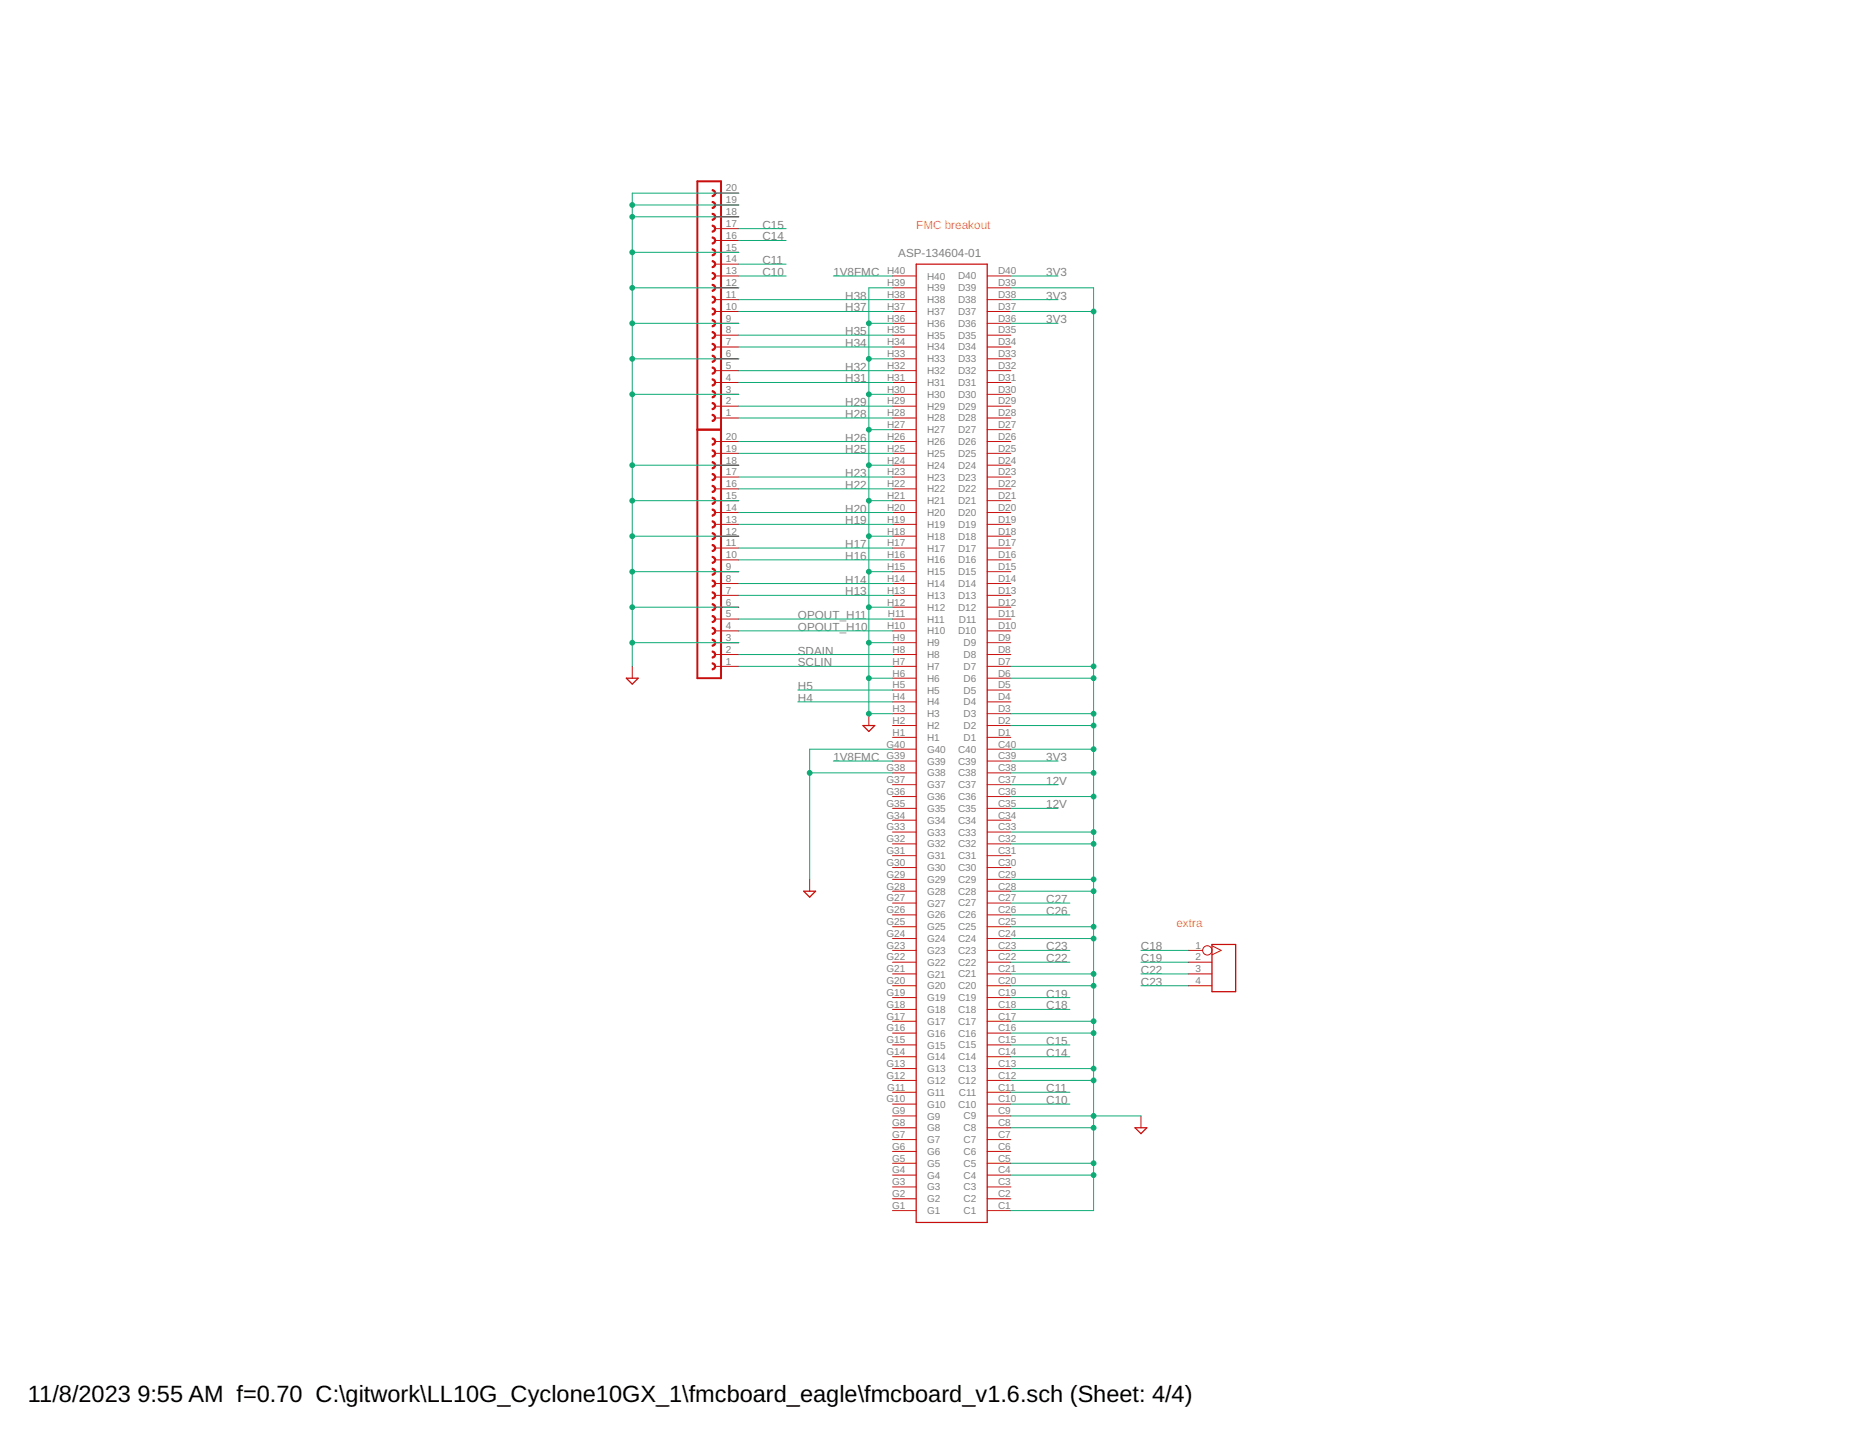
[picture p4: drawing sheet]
<svg xmlns="http://www.w3.org/2000/svg" width="279mm" height="216mm" viewBox="0 0 279 216" stroke-linecap="round" stroke-linejoin="round" font-family="sans-serif">
<path d="M137.6 39.7h10.7v144h-10.7zM94.1 101.9h1.8l-.9 .9zM129.6 109h1.8l-.9 .9zM120.7 133.9h1.8l-.9 .9zM182.1 141.9h3.5v7.1h-3.5zM170.5 169.4h1.8l-.9 .9z" fill="none" stroke="#c90d0c" stroke-width=".19"/>
<g fill="none" stroke="#c90d0c" stroke-width=".15">
<path d="M107.4 39.7h3.6M107.4 37.9h3.6M107.4 36.1h3.6M107.4 34.4h3.6M107.4 32.6h3.6M107.4 30.8h3.6M107.4 29h3.6M107.4 59.2h3.6M107.4 57.5h3.6M107.4 55.7h3.6M107.4 53.9h3.6M107.4 52.1h3.6"/>
<path d="M107.4 50.4h3.6M107.4 48.6h3.6M107.4 46.8h3.6M107.4 45h3.6M107.4 43.2h3.6M107.4 41.5h3.6M134.1 59.2h3.5M134.1 57.5h3.5M134.1 55.7h3.5M134.1 53.9h3.5M134.1 52.1h3.5M134.1 50.4h3.5"/>
<path d="M134.1 48.6h3.5M134.1 46.8h3.5M134.1 45h3.5M134.1 43.2h3.5M134.1 41.5h3.5M148.3 59.2h3.5M148.3 57.5h3.5M148.3 55.7h3.5M148.3 53.9h3.5M148.3 52.1h3.5M148.3 50.4h3.5M148.3 48.6h3.5"/>
<path d="M148.3 46.8h3.5M148.3 45h3.5M148.3 43.2h3.5M148.3 41.5h3.5M107.4 78.8h3.6M107.4 77h3.6M107.4 75.2h3.6M107.4 73.4h3.6M107.4 71.7h3.6M107.4 69.9h3.6M107.4 68.1h3.6M107.4 66.3h3.6"/>
<path d="M107.4 62.8h3.6M107.4 61h3.6M134.1 78.8h3.5M134.1 77h3.5M134.1 75.2h3.5M134.1 73.4h3.5M134.1 71.7h3.5M134.1 69.9h3.5M134.1 68.1h3.5M134.1 66.3h3.5M134.1 64.6h3.5M134.1 62.8h3.5"/>
<path d="M134.1 61h3.5M148.3 78.8h3.5M148.3 77h3.5M148.3 75.2h3.5M148.3 73.4h3.5M148.3 71.7h3.5M148.3 69.9h3.5M148.3 68.1h3.5M148.3 66.3h3.5M148.3 64.6h3.5M148.3 62.8h3.5M148.3 61h3.5"/>
<path d="M107.4 98.3h3.6M107.4 96.6h3.6M107.4 94.8h3.6M107.4 93h3.6M107.4 91.2h3.6M107.4 89.5h3.6M107.4 87.7h3.6M107.4 85.9h3.6M107.4 84.1h3.6M107.4 82.3h3.6M107.4 80.6h3.6M134.1 98.3h3.5"/>
<path d="M134.1 96.6h3.5M134.1 94.8h3.5M134.1 93h3.5M134.1 91.2h3.5M134.1 89.5h3.5M134.1 87.7h3.5M134.1 85.9h3.5M134.1 84.1h3.5M134.1 82.3h3.5M134.1 80.6h3.5M148.3 98.3h3.5M148.3 96.6h3.5"/>
<path d="M148.3 94.8h3.5M148.3 93h3.5M148.3 91.2h3.5M148.3 89.5h3.5M148.3 87.7h3.5M148.3 85.9h3.5M148.3 84.1h3.5M148.3 82.3h3.5M148.3 80.6h3.5M95 100.1v1.8M107.4 100.1h3.6M130.5 107.2v1.8"/>
<path d="M134.1 119.7h3.5M134.1 117.9h3.5M134.1 116.1h3.5M134.1 114.3h3.5M134.1 112.6h3.5M134.1 110.8h3.5M134.1 109h3.5M134.1 107.2h3.5M134.1 105.5h3.5M134.1 103.7h3.5M134.1 101.9h3.5M134.1 100.1h3.5"/>
<path d="M148.3 119.7h3.5M148.3 117.9h3.5M148.3 116.1h3.5M148.3 114.3h3.5M148.3 112.6h3.5M148.3 110.8h3.5M148.3 109h3.5M148.3 107.2h3.5M148.3 105.5h3.5M148.3 103.7h3.5M148.3 101.9h3.5M148.3 100.1h3.5"/>
<path d="M121.6 132.1v1.8M134.1 139.2h3.5M134.1 137.5h3.5M134.1 135.7h3.5M134.1 133.9h3.5M134.1 132.1h3.5M134.1 130.3h3.5M134.1 128.6h3.5M134.1 126.8h3.5M134.1 125h3.5M134.1 123.2h3.5M134.1 121.5h3.5"/>
<path d="M148.3 139.2h3.5M148.3 137.5h3.5M148.3 135.7h3.5M148.3 133.9h3.5M148.3 132.1h3.5M148.3 130.3h3.5M148.3 128.6h3.5M148.3 126.8h3.5M148.3 125h3.5M148.3 123.2h3.5M148.3 121.5h3.5M134.1 158.8h3.5"/>
<path d="M134.1 157h3.5M134.1 155.2h3.5M134.1 153.4h3.5M134.1 151.7h3.5M134.1 149.9h3.5M134.1 148.1h3.5M134.1 146.3h3.5M134.1 144.6h3.5M134.1 142.8h3.5M134.1 141h3.5M148.3 158.8h3.5M148.3 157h3.5"/>
<path d="M148.3 155.2h3.5M148.3 153.4h3.5M148.3 151.7h3.5M148.3 149.9h3.5M148.3 148.1h3.5M148.3 146.3h3.5M148.3 144.6h3.5M148.3 142.8h3.5M148.3 141h3.5M178.5 148.1h3.6M178.5 146.3h3.6M178.5 144.6h3.6"/>
<path d="M178.5 142.8h2.2M182.1 142.1l1.3 .7-1.3 .7M134.1 178.3h3.5M134.1 176.6h3.5M134.1 174.8h3.5M134.1 173h3.5M134.1 171.2h3.5M134.1 169.4h3.5M134.1 167.7h3.5M134.1 165.9h3.5M134.1 164.1h3.5M134.1 162.3h3.5"/>
<path d="M134.1 160.5h3.5M148.3 178.3h3.5M148.3 176.6h3.5M148.3 174.8h3.5M148.3 173h3.5M148.3 171.2h3.5M148.3 169.4h3.5M148.3 167.7h3.5M148.3 165.9h3.5M148.3 164.1h3.5M148.3 162.3h3.5M148.3 160.5h3.5"/>
<path d="M171.4 167.7v1.7M134.1 181.9h3.5M134.1 180.1h3.5M148.3 181.9h3.5M148.3 180.1h3.5"/>
<circle cx="181.4" cy="142.8" r=".7"/>
</g>
<path d="M104.8 27.2h3.5v74.7h-3.5zM104.8 64.6h3.5" fill="none" stroke="#c90d0c" stroke-width=".3"/>
<g fill="#c90d0c" stroke="#c90d0c" stroke-width=".15">
<path d="M107 96a.53 .53 0 0 1 .5 .6 .53 .53 0 0 1-.5 .5v-.2a.36 .36 0 0 0 .3-.3 .36 .36 0 0 0-.3-.4z" fill-rule="evenodd"/>
<path d="M107 97.8a.53 .53 0 0 1 .5 .5 .53 .53 0 0 1-.5 .6v-.2a.36 .36 0 0 0 .3-.4 .36 .36 0 0 0-.3-.3z" fill-rule="evenodd"/>
<path d="M107 99.6a.53 .53 0 0 1 .5 .5 .53 .53 0 0 1-.5 .5v-.1a.36 .36 0 0 0 .3-.4 .36 .36 0 0 0-.3-.3z" fill-rule="evenodd"/>
<path d="M107 92.5a.53 .53 0 0 1 .5 .5 .53 .53 0 0 1-.5 .5v-.1a.36 .36 0 0 0 .3-.4 .36 .36 0 0 0-.3-.4z" fill-rule="evenodd"/>
<path d="M107 94.3a.53 .53 0 0 1 .5 .5 .53 .53 0 0 1-.5 .5v-.2a.36 .36 0 0 0 .3-.3 .36 .36 0 0 0-.3-.4z" fill-rule="evenodd"/>
<path d="M107 87.1a.53 .53 0 0 1 .5 .6 .53 .53 0 0 1-.5 .5v-.2a.36 .36 0 0 0 .3-.3 .36 .36 0 0 0-.3-.4z" fill-rule="evenodd"/>
<path d="M107 88.9a.53 .53 0 0 1 .5 .6 .53 .53 0 0 1-.5 .5v-.2a.36 .36 0 0 0 .3-.3 .36 .36 0 0 0-.3-.4z" fill-rule="evenodd"/>
<path d="M107 90.7a.53 .53 0 0 1 .5 .5 .53 .53 0 0 1-.5 .6v-.2a.36 .36 0 0 0 .3-.4 .36 .36 0 0 0-.3-.3z" fill-rule="evenodd"/>
<path d="M107 83.6a.53 .53 0 0 1 .5 .5 .53 .53 0 0 1-.5 .5v-.1a.36 .36 0 0 0 .3-.4 .36 .36 0 0 0-.3-.3z" fill-rule="evenodd"/>
<path d="M107 85.4a.53 .53 0 0 1 .5 .5 .53 .53 0 0 1-.5 .5v-.1a.36 .36 0 0 0 .3-.4 .36 .36 0 0 0-.3-.4z" fill-rule="evenodd"/>
<path d="M107 78.3a.54 .54 0 0 1 .5 .5 .54 .54 0 0 1-.5 .5v-.2a.35 .35 0 0 0 .3-.3 .35 .35 0 0 0-.3-.4z" fill-rule="evenodd"/>
<path d="M107 80a.53 .53 0 0 1 .5 .6 .53 .53 0 0 1-.5 .5v-.2a.36 .36 0 0 0 .3-.3 .36 .36 0 0 0-.3-.4z" fill-rule="evenodd"/>
<path d="M107 81.8a.53 .53 0 0 1 .5 .5 .53 .53 0 0 1-.5 .6v-.2a.36 .36 0 0 0 .3-.4 .36 .36 0 0 0-.3-.3z" fill-rule="evenodd"/>
<path d="M107 74.7a.54 .54 0 0 1 .5 .5 .54 .54 0 0 1-.5 .6v-.2a.35 .35 0 0 0 .3-.4 .35 .35 0 0 0-.3-.3z" fill-rule="evenodd"/>
<path d="M107 76.5a.54 .54 0 0 1 .5 .5 .54 .54 0 0 1-.5 .6v-.2a.35 .35 0 0 0 .3-.4 .35 .35 0 0 0-.3-.3z" fill-rule="evenodd"/>
<path d="M107 69.4a.54 .54 0 0 1 .5 .5 .54 .54 0 0 1-.5 .5v-.1a.35 .35 0 0 0 .3-.4 .35 .35 0 0 0-.3-.3z" fill-rule="evenodd"/>
<path d="M107 71.1a.54 .54 0 0 1 .5 .6 .54 .54 0 0 1-.5 .5v-.2a.35 .35 0 0 0 .3-.3 .35 .35 0 0 0-.3-.4z" fill-rule="evenodd"/>
<path d="M107 72.9a.54 .54 0 0 1 .5 .6 .54 .54 0 0 1-.5 .5v-.2a.35 .35 0 0 0 .3-.3 .35 .35 0 0 0-.3-.4z" fill-rule="evenodd"/>
<path d="M107 65.8a.54 .54 0 0 1 .5 .5 .54 .54 0 0 1-.5 .6v-.2a.35 .35 0 0 0 .3-.4 .35 .35 0 0 0-.3-.3z" fill-rule="evenodd"/>
<path d="M107 67.6a.54 .54 0 0 1 .5 .5 .54 .54 0 0 1-.5 .6v-.2a.35 .35 0 0 0 .3-.4 .35 .35 0 0 0-.3-.3z" fill-rule="evenodd"/>
<path d="M107 58.7a.54 .54 0 0 1 .5 .5 .54 .54 0 0 1-.5 .6v-.2a.35 .35 0 0 0 .3-.4 .35 .35 0 0 0-.3-.3z" fill-rule="evenodd"/>
<path d="M107 60.5a.54 .54 0 0 1 .5 .5 .54 .54 0 0 1-.5 .6v-.2a.35 .35 0 0 0 .3-.4 .35 .35 0 0 0-.3-.3z" fill-rule="evenodd"/>
<path d="M107 62.3a.54 .54 0 0 1 .5 .5 .54 .54 0 0 1-.5 .5v-.2a.35 .35 0 0 0 .3-.3 .35 .35 0 0 0-.3-.4z" fill-rule="evenodd"/>
<path d="M107 55.1a.54 .54 0 0 1 .5 .6 .54 .54 0 0 1-.5 .5v-.2a.35 .35 0 0 0 .3-.3 .35 .35 0 0 0-.3-.4z" fill-rule="evenodd"/>
<path d="M107 56.9a.54 .54 0 0 1 .5 .6 .54 .54 0 0 1-.5 .5v-.2a.35 .35 0 0 0 .3-.3 .35 .35 0 0 0-.3-.4z" fill-rule="evenodd"/>
<path d="M107 49.8a.54 .54 0 0 1 .5 .5 .54 .54 0 0 1-.5 .6v-.2a.35 .35 0 0 0 .3-.4 .35 .35 0 0 0-.3-.3z" fill-rule="evenodd"/>
<path d="M107 51.6a.54 .54 0 0 1 .5 .5 .54 .54 0 0 1-.5 .6v-.2a.35 .35 0 0 0 .3-.4 .35 .35 0 0 0-.3-.3z" fill-rule="evenodd"/>
<path d="M107 53.4a.54 .54 0 0 1 .5 .5 .54 .54 0 0 1-.5 .5v-.1a.35 .35 0 0 0 .3-.4 .35 .35 0 0 0-.3-.3z" fill-rule="evenodd"/>
<path d="M107 46.3a.53 .53 0 0 1 .5 .5 .53 .53 0 0 1-.5 .5v-.2a.35 .35 0 0 0 .3-.3 .35 .35 0 0 0-.3-.4z" fill-rule="evenodd"/>
<path d="M107 48a.54 .54 0 0 1 .5 .6 .54 .54 0 0 1-.5 .5v-.2a.35 .35 0 0 0 .3-.3 .35 .35 0 0 0-.3-.4z" fill-rule="evenodd"/>
<path d="M107 40.9a.53 .53 0 0 1 .5 .6 .53 .53 0 0 1-.5 .5v-.2a.36 .36 0 0 0 .3-.3 .36 .36 0 0 0-.3-.4z" fill-rule="evenodd"/>
<path d="M107 42.7a.53 .53 0 0 1 .5 .5 .53 .53 0 0 1-.5 .6v-.2a.36 .36 0 0 0 .3-.4 .36 .36 0 0 0-.3-.3z" fill-rule="evenodd"/>
<path d="M107 44.5a.53 .53 0 0 1 .5 .5 .53 .53 0 0 1-.5 .6v-.2a.36 .36 0 0 0 .3-.4 .36 .36 0 0 0-.3-.3z" fill-rule="evenodd"/>
<path d="M107 37.4a.53 .53 0 0 1 .5 .5 .53 .53 0 0 1-.5 .5v-.1a.36 .36 0 0 0 .3-.4 .36 .36 0 0 0-.3-.4z" fill-rule="evenodd"/>
<path d="M107 39.2a.53 .53 0 0 1 .5 .5 .53 .53 0 0 1-.5 .5v-.2a.36 .36 0 0 0 .3-.3 .36 .36 0 0 0-.3-.4z" fill-rule="evenodd"/>
<path d="M107 32a.53 .53 0 0 1 .5 .6 .53 .53 0 0 1-.5 .5v-.2a.36 .36 0 0 0 .3-.3 .36 .36 0 0 0-.3-.4z" fill-rule="evenodd"/>
<path d="M107 33.8a.53 .53 0 0 1 .5 .6 .53 .53 0 0 1-.5 .5v-.2a.36 .36 0 0 0 .3-.3 .36 .36 0 0 0-.3-.4z" fill-rule="evenodd"/>
<path d="M107 35.6a.53 .53 0 0 1 .5 .5 .53 .53 0 0 1-.5 .6v-.2a.36 .36 0 0 0 .3-.4 .36 .36 0 0 0-.3-.3z" fill-rule="evenodd"/>
<path d="M107 28.5a.53 .53 0 0 1 .5 .5 .53 .53 0 0 1-.5 .5v-.1a.36 .36 0 0 0 .3-.4 .36 .36 0 0 0-.3-.3z" fill-rule="evenodd"/>
<path d="M107 30.3a.53 .53 0 0 1 .5 .5 .53 .53 0 0 1-.5 .5v-.1a.36 .36 0 0 0 .3-.4 .36 .36 0 0 0-.3-.4z" fill-rule="evenodd"/>
</g>
<g fill="none" stroke="#0dab76" stroke-width=".15">
<path d="M95 32.6h16M95 30.8h16M95 37.9h16M111 29h-16v71.1M111 39.7h7.1M111 36.1h7.1M111 34.4h7.1M95 59.2h16M95 53.9h16M95 48.6h16M95 43.2h16M111 46.8h23.1"/>
<path d="M111 41.5h7.1M111 45h23.1M111 57.5h23.1M111 50.4h23.1M111 52.1h23.1M111 55.7h23.1M125.2 41.5h8.9M130.5 59.2h3.6M130.5 53.9h3.6M130.5 48.6h3.6M134.1 43.2h-3.6v64h3.6M151.8 48.6h7.1"/>
<path d="M151.8 43.2h12.5v138.7h-12.5M151.8 46.8h12.5M151.8 41.5h7.1M151.8 45h7.1M95 75.2h16M95 69.9h16M111 78.8h23.1M111 77h23.1M111 73.4h23.1M111 71.7h23.1M111 68.1h23.1M111 66.3h23.1"/>
<path d="M111 62.8h23.1M111 61h23.1M130.5 75.2h3.6M130.5 69.9h3.6M130.5 64.6h3.6M95 96.6h16M95 91.2h16M95 85.9h16M95 80.6h16M111 98.3h23.1M111 89.5h23.1M111 87.7h23.1"/>
<path d="M111 84.1h23.1M111 82.3h23.1M111 94.8h23.1M111 93h23.1M130.5 96.6h3.6M130.5 91.2h3.6M130.5 85.9h3.6M130.5 80.6h3.6M111 100.1h23.1M119.8 103.7h14.3M119.8 105.5h14.3M121.6 116.1h12.5"/>
<path d="M125.2 114.3h8.9M130.5 101.9h3.6M134.1 112.6h-12.5v19.5M151.8 101.9h12.5M151.8 107.2h12.5M151.8 119.7h12.5M151.8 116.1h12.5M151.8 112.6h12.5M151.8 109h12.5M151.8 100.1h12.5M151.8 114.3h7.1M151.8 117.9h7.1"/>
<path d="M151.8 139.2h12.5M151.8 133.9h12.5M151.8 132.1h12.5M151.8 126.8h12.5M151.8 125h12.5M151.8 121.5h7.1M151.8 137.5h8.9M151.8 135.7h8.9M151.8 155.2h12.5M151.8 153.4h12.5M151.8 148.1h12.5M151.8 146.3h12.5"/>
<path d="M151.8 141h12.5M151.8 158.8h8.9M151.8 157h8.9M151.8 151.7h8.9M151.8 142.8h8.9M151.8 149.9h8.9M151.8 144.6h8.9M171.4 148.1h7.1M171.4 146.3h7.1M171.4 142.8h7.1M171.4 144.6h7.1M151.8 167.7h19.6"/>
<path d="M151.8 176.6h12.5M151.8 174.8h12.5M151.8 169.4h12.5M151.8 162.3h12.5M151.8 160.5h12.5M151.8 165.9h8.9M151.8 164.1h8.9"/>
</g>
<g fill="#0dab76" stroke="#0dab76" stroke-width=".15">
<circle cx="130.5" cy="101.9" r=".36"/>
<circle cx="130.5" cy="96.6" r=".36"/>
<circle cx="130.5" cy="91.2" r=".36"/>
<circle cx="130.5" cy="85.9" r=".36"/>
<circle cx="130.5" cy="80.6" r=".36"/>
<circle cx="130.5" cy="75.2" r=".36"/>
<circle cx="130.5" cy="69.9" r=".36"/>
<circle cx="130.5" cy="64.6" r=".36"/>
<circle cx="130.5" cy="59.2" r=".36"/>
<circle cx="130.5" cy="53.9" r=".36"/>
<circle cx="130.5" cy="48.6" r=".36"/>
<circle cx="130.5" cy="107.2" r=".36"/>
<circle cx="95" cy="32.6" r=".36"/>
<circle cx="95" cy="30.8" r=".36"/>
<circle cx="95" cy="37.9" r=".36"/>
<circle cx="95" cy="43.2" r=".36"/>
<circle cx="95" cy="48.6" r=".36"/>
<circle cx="95" cy="53.9" r=".36"/>
<circle cx="95" cy="59.2" r=".36"/>
<circle cx="95" cy="69.9" r=".36"/>
<circle cx="95" cy="75.2" r=".36"/>
<circle cx="95" cy="80.6" r=".36"/>
<circle cx="95" cy="85.9" r=".36"/>
<circle cx="95" cy="91.2" r=".36"/>
<circle cx="95" cy="96.6" r=".36"/>
<circle cx="164.3" cy="167.7" r=".36"/>
<circle cx="164.3" cy="176.6" r=".36"/>
<circle cx="164.3" cy="174.8" r=".36"/>
<circle cx="164.3" cy="169.4" r=".36"/>
<circle cx="164.3" cy="162.3" r=".36"/>
<circle cx="164.3" cy="160.5" r=".36"/>
<circle cx="164.3" cy="155.2" r=".36"/>
<circle cx="164.3" cy="153.4" r=".36"/>
<circle cx="164.3" cy="148.1" r=".36"/>
<circle cx="164.3" cy="146.3" r=".36"/>
<circle cx="164.3" cy="141" r=".36"/>
<circle cx="164.3" cy="139.2" r=".36"/>
<circle cx="164.3" cy="133.9" r=".36"/>
<circle cx="164.3" cy="132.1" r=".36"/>
<circle cx="164.3" cy="126.8" r=".36"/>
<circle cx="164.3" cy="125" r=".36"/>
<circle cx="164.3" cy="119.7" r=".36"/>
<circle cx="164.3" cy="116.1" r=".36"/>
<circle cx="164.3" cy="112.6" r=".36"/>
<circle cx="164.3" cy="46.8" r=".36"/>
<circle cx="164.3" cy="109" r=".36"/>
<circle cx="164.3" cy="107.2" r=".36"/>
<circle cx="164.3" cy="101.9" r=".36"/>
<circle cx="164.3" cy="100.1" r=".36"/>
<circle cx="121.6" cy="116.1" r=".36"/>
</g>
<g font-size="3.5">
<text x="4.2" y="210.7">11/8/2023</text>
<text x="20.6" y="210.7">9:55 AM f=0.70 C:\gitwork\LL10G_Cyclone10GX_1\fmcboard_eagle\fmcboard_v1.6.sch (Sheet: 4/4)</text>
</g>
<g font-size="1.8" fill="#808080">
<text x="114.5" y="34.4">C15</text>
<text x="114.5" y="41.5">C10</text>
<text x="114.5" y="39.7">C11</text>
<text x="114.5" y="36.1">C14</text>
<text x="125.2" y="41.5">1V8FMC</text>
<text x="134.9" y="38.5">ASP-134604-01</text>
<text x="157.2" y="41.5">3V3</text>
<text x="127" y="45">H38</text>
<text x="127" y="46.8">H37</text>
<text x="157.2" y="45">3V3</text>
<text x="127" y="50.3">H35</text>
<text x="127" y="52.1">H34</text>
<text x="157.2" y="48.6">3V3</text>
<text x="127" y="57.5">H31</text>
<text x="127" y="55.7">H32</text>
<text x="127" y="62.8">H28</text>
<text x="127" y="61">H29</text>
<text x="127" y="71.7">H23</text>
<text x="127" y="68.1">H25</text>
<text x="127" y="66.3">H26</text>
<text x="127" y="77">H20</text>
<text x="127" y="73.5">H22</text>
<text x="127" y="82.3">H17</text>
<text x="127" y="78.8">H19</text>
<text x="127" y="89.5">H13</text>
<text x="127" y="87.7">H14</text>
<text x="127" y="84.1">H16</text>
<text x="119.9" y="94.8">OPOUT_H10</text>
<text x="119.9" y="93">OPOUT_H11</text>
<text x="119.9" y="98.3">SDAIN</text>
<text x="119.9" y="100.1">SCLIN</text>
<text x="119.9" y="103.7">H5</text>
<text x="119.9" y="105.5">H4</text>
<text x="125.2" y="114.3">1V8FMC</text>
<text x="157.2" y="114.3">3V3</text>
<text x="157.2" y="117.9">12V</text>
<text x="157.2" y="121.4">12V</text>
<text x="157.2" y="137.4">C26</text>
<text x="157.2" y="135.7">C27</text>
<text x="157.2" y="142.8">C23</text>
<text x="171.4" y="142.8">C18</text>
<text x="157.2" y="149.9">C19</text>
<text x="157.2" y="144.6">C22</text>
<text x="171.4" y="144.6">C19</text>
<text x="171.4" y="146.3">C22</text>
<text x="171.4" y="148.1">C23</text>
<text x="157.2" y="151.7">C18</text>
<text x="157.2" y="158.8">C14</text>
<text x="157.2" y="157">C15</text>
<text x="157.2" y="165.9">C10</text>
<text x="157.2" y="164.1">C11</text>
</g>
<g font-size="1.8" fill="#ffba08">
<text x="137.6" y="34.4">FMC breakout</text>
<text x="176.7" y="139.2">extra</text>
</g>
<g font-size="1.5" fill="#808080">
<text x="109.1" y="28.8">20</text>
<text x="109.1" y="35.9">16</text>
<text x="109.1" y="34.1">17</text>
<text x="109.1" y="32.3">18</text>
<text x="109.1" y="30.5">19</text>
<text x="109.1" y="41.2">13</text>
<text x="109.1" y="39.4">14</text>
<text x="109.1" y="37.7">15</text>
<text x="133.3" y="41.2">H40</text>
<text x="139.3" y="42">H40</text>
<text x="143.9" y="42">D40</text>
<text x="149.9" y="41.2">D40</text>
<text x="109.1" y="46.5">10</text>
<text x="109.1" y="44.8">11</text>
<text x="109.1" y="43">12</text>
<text x="133.3" y="46.5">H37</text>
<text x="133.3" y="44.8">H38</text>
<text x="133.3" y="43">H39</text>
<text x="139.3" y="47.3">H37</text>
<text x="139.3" y="45.5">H38</text>
<text x="139.3" y="43.8">H39</text>
<text x="143.9" y="47.3">D37</text>
<text x="143.9" y="45.5">D38</text>
<text x="143.9" y="43.8">D39</text>
<text x="149.9" y="46.5">D37</text>
<text x="149.9" y="44.8">D38</text>
<text x="149.9" y="43">D39</text>
<text x="109.1" y="53.7">6</text>
<text x="109.1" y="51.9">7</text>
<text x="109.1" y="50.1">8</text>
<text x="109.1" y="48.3">9</text>
<text x="133.3" y="53.7">H33</text>
<text x="133.3" y="51.9">H34</text>
<text x="133.3" y="50.1">H35</text>
<text x="133.3" y="48.3">H36</text>
<text x="139.3" y="52.7">H34</text>
<text x="139.3" y="50.9">H35</text>
<text x="139.3" y="49.1">H36</text>
<text x="143.9" y="52.7">D34</text>
<text x="143.9" y="50.9">D35</text>
<text x="143.9" y="49.1">D36</text>
<text x="149.9" y="53.7">D33</text>
<text x="149.9" y="51.9">D34</text>
<text x="149.9" y="50.1">D35</text>
<text x="149.9" y="48.3">D36</text>
<text x="109.1" y="59">3</text>
<text x="109.1" y="57.2">4</text>
<text x="109.1" y="55.4">5</text>
<text x="133.3" y="59">H30</text>
<text x="133.3" y="57.2">H31</text>
<text x="133.3" y="55.4">H32</text>
<text x="139.3" y="59.8">H30</text>
<text x="139.3" y="58">H31</text>
<text x="139.3" y="56.2">H32</text>
<text x="139.3" y="54.4">H33</text>
<text x="143.9" y="59.8">D30</text>
<text x="143.9" y="58">D31</text>
<text x="143.9" y="56.2">D32</text>
<text x="143.9" y="54.4">D33</text>
<text x="149.9" y="59">D30</text>
<text x="149.9" y="57.2">D31</text>
<text x="149.9" y="55.4">D32</text>
<text x="109.1" y="62.5">1</text>
<text x="109.1" y="60.8">2</text>
<text x="133.3" y="64.3">H27</text>
<text x="133.3" y="62.5">H28</text>
<text x="133.3" y="60.8">H29</text>
<text x="139.3" y="65.1">H27</text>
<text x="139.3" y="63.3">H28</text>
<text x="139.3" y="61.5">H29</text>
<text x="143.9" y="65.1">D27</text>
<text x="143.9" y="63.3">D28</text>
<text x="143.9" y="61.5">D29</text>
<text x="149.9" y="64.3">D27</text>
<text x="149.9" y="62.5">D28</text>
<text x="149.9" y="60.8">D29</text>
<text x="109.1" y="71.4">17</text>
<text x="109.1" y="69.7">18</text>
<text x="109.1" y="67.9">19</text>
<text x="109.1" y="66.1">20</text>
<text x="133.3" y="71.4">H23</text>
<text x="133.3" y="69.7">H24</text>
<text x="133.3" y="67.9">H25</text>
<text x="133.3" y="66.1">H26</text>
<text x="139.3" y="70.4">H24</text>
<text x="139.3" y="68.7">H25</text>
<text x="139.3" y="66.9">H26</text>
<text x="143.9" y="70.4">D24</text>
<text x="143.9" y="68.6">D25</text>
<text x="143.9" y="66.9">D26</text>
<text x="149.9" y="71.4">D23</text>
<text x="149.9" y="69.7">D24</text>
<text x="149.9" y="67.9">D25</text>
<text x="149.9" y="66.1">D26</text>
<text x="109.1" y="76.8">14</text>
<text x="109.1" y="75">15</text>
<text x="109.1" y="73.2">16</text>
<text x="133.3" y="76.8">H20</text>
<text x="133.3" y="75">H21</text>
<text x="133.3" y="73.2">H22</text>
<text x="139.3" y="77.5">H20</text>
<text x="139.3" y="75.8">H21</text>
<text x="139.3" y="74">H22</text>
<text x="139.3" y="72.2">H23</text>
<text x="143.9" y="77.5">D20</text>
<text x="143.9" y="75.8">D21</text>
<text x="143.9" y="74">D22</text>
<text x="143.9" y="72.2">D23</text>
<text x="149.9" y="76.8">D20</text>
<text x="149.9" y="75">D21</text>
<text x="149.9" y="73.2">D22</text>
<text x="109.1" y="83.9">10</text>
<text x="109.1" y="82.1">11</text>
<text x="109.1" y="80.3">12</text>
<text x="109.1" y="78.5">13</text>
<text x="133.3" y="83.9">H16</text>
<text x="133.3" y="82.1">H17</text>
<text x="133.3" y="80.3">H18</text>
<text x="133.3" y="78.5">H19</text>
<text x="139.3" y="82.9">H17</text>
<text x="139.3" y="81.1">H18</text>
<text x="139.3" y="79.3">H19</text>
<text x="143.9" y="82.9">D17</text>
<text x="143.9" y="81.1">D18</text>
<text x="143.9" y="79.3">D19</text>
<text x="149.9" y="83.9">D16</text>
<text x="149.9" y="82.1">D17</text>
<text x="149.9" y="80.3">D18</text>
<text x="149.9" y="78.5">D19</text>
<text x="109.1" y="89.2">7</text>
<text x="109.1" y="87.4">8</text>
<text x="109.1" y="85.7">9</text>
<text x="133.3" y="89.2">H13</text>
<text x="133.3" y="87.4">H14</text>
<text x="133.3" y="85.7">H15</text>
<text x="139.3" y="90">H13</text>
<text x="139.3" y="88.2">H14</text>
<text x="139.3" y="86.4">H15</text>
<text x="139.3" y="84.7">H16</text>
<text x="143.9" y="90">D13</text>
<text x="143.9" y="88.2">D14</text>
<text x="143.9" y="86.4">D15</text>
<text x="143.9" y="84.6">D16</text>
<text x="149.9" y="89.2">D13</text>
<text x="149.9" y="87.4">D14</text>
<text x="149.9" y="85.7">D15</text>
<text x="109.1" y="94.5">4</text>
<text x="109.1" y="92.8">5</text>
<text x="109.1" y="91">6</text>
<text x="133.3" y="94.5">H10</text>
<text x="133.3" y="91">H12</text>
<text x="133.4" y="92.8">H11</text>
<text x="139.3" y="95.3">H10</text>
<text x="139.3" y="93.5">H11</text>
<text x="139.3" y="91.8">H12</text>
<text x="143.9" y="95.3">D10</text>
<text x="143.9" y="91.8">D12</text>
<text x="144" y="93.5">D11</text>
<text x="149.9" y="94.5">D10</text>
<text x="149.9" y="92.8">D11</text>
<text x="149.9" y="91">D12</text>
<text x="109.1" y="99.9">1</text>
<text x="109.1" y="98.1">2</text>
<text x="109.1" y="96.3">3</text>
<text x="134.1" y="101.6">H6</text>
<text x="134.1" y="99.9">H7</text>
<text x="134.1" y="98.1">H8</text>
<text x="134.1" y="96.3">H9</text>
<text x="139.3" y="100.7">H7</text>
<text x="139.3" y="98.9">H8</text>
<text x="139.3" y="97.1">H9</text>
<text x="144.7" y="100.6">D7</text>
<text x="144.7" y="98.9">D8</text>
<text x="144.7" y="97.1">D9</text>
<text x="149.9" y="101.6">D6</text>
<text x="149.9" y="99.9">D7</text>
<text x="149.9" y="98.1">D8</text>
<text x="149.9" y="96.3">D9</text>
<text x="134.1" y="107">H3</text>
<text x="134.1" y="105.2">H4</text>
<text x="134.1" y="103.4">H5</text>
<text x="139.3" y="107.8">H3</text>
<text x="139.3" y="106">H4</text>
<text x="139.3" y="104.2">H5</text>
<text x="139.3" y="102.4">H6</text>
<text x="144.7" y="107.8">D3</text>
<text x="144.7" y="106">D4</text>
<text x="144.7" y="104.2">D5</text>
<text x="144.7" y="102.4">D6</text>
<text x="149.9" y="107">D3</text>
<text x="149.9" y="105.2">D4</text>
<text x="149.9" y="103.4">D5</text>
<text x="133.2" y="112.3">G40</text>
<text x="134.1" y="110.5">H1</text>
<text x="134.1" y="108.8">H2</text>
<text x="139.3" y="113.1">G40</text>
<text x="139.3" y="111.3">H1</text>
<text x="139.3" y="109.5">H2</text>
<text x="143.9" y="113.1">C40</text>
<text x="144.7" y="111.3">D1</text>
<text x="144.7" y="109.5">D2</text>
<text x="149.9" y="112.3">C40</text>
<text x="149.9" y="110.5">D1</text>
<text x="149.9" y="108.8">D2</text>
<text x="133.2" y="119.4">G36</text>
<text x="133.2" y="117.6">G37</text>
<text x="133.2" y="115.9">G38</text>
<text x="133.2" y="114.1">G39</text>
<text x="139.3" y="118.4">G37</text>
<text x="139.3" y="116.7">G38</text>
<text x="139.3" y="114.9">G39</text>
<text x="143.9" y="118.4">C37</text>
<text x="143.9" y="116.6">C38</text>
<text x="143.9" y="114.9">C39</text>
<text x="149.9" y="119.4">C36</text>
<text x="149.9" y="117.6">C37</text>
<text x="149.9" y="115.9">C38</text>
<text x="149.9" y="114.1">C39</text>
<text x="133.2" y="124.8">G33</text>
<text x="133.2" y="123">G34</text>
<text x="133.2" y="121.2">G35</text>
<text x="139.3" y="125.5">G33</text>
<text x="139.3" y="123.8">G34</text>
<text x="139.3" y="122">G35</text>
<text x="139.3" y="120.2">G36</text>
<text x="143.9" y="125.5">C33</text>
<text x="143.9" y="123.8">C34</text>
<text x="143.9" y="122">C35</text>
<text x="143.9" y="120.2">C36</text>
<text x="149.9" y="124.8">C33</text>
<text x="149.9" y="123">C34</text>
<text x="149.9" y="121.2">C35</text>
<text x="133.2" y="131.9">G29</text>
<text x="133.2" y="130.1">G30</text>
<text x="133.2" y="128.3">G31</text>
<text x="133.2" y="126.5">G32</text>
<text x="139.3" y="130.9">G30</text>
<text x="139.3" y="129.1">G31</text>
<text x="139.3" y="127.3">G32</text>
<text x="143.9" y="130.9">C30</text>
<text x="143.9" y="129.1">C31</text>
<text x="143.9" y="127.3">C32</text>
<text x="149.9" y="131.9">C29</text>
<text x="149.9" y="130.1">C30</text>
<text x="149.9" y="128.3">C31</text>
<text x="149.9" y="126.5">C32</text>
<text x="133.2" y="137.2">G26</text>
<text x="133.2" y="135.4">G27</text>
<text x="133.2" y="133.6">G28</text>
<text x="139.3" y="138">G26</text>
<text x="139.3" y="136.2">G27</text>
<text x="139.3" y="134.4">G28</text>
<text x="139.3" y="132.6">G29</text>
<text x="143.9" y="138">C26</text>
<text x="143.9" y="136.2">C27</text>
<text x="143.9" y="134.4">C28</text>
<text x="143.9" y="132.6">C29</text>
<text x="149.9" y="137.2">C26</text>
<text x="149.9" y="135.4">C27</text>
<text x="149.9" y="133.6">C28</text>
<text x="133.2" y="142.5">G23</text>
<text x="133.2" y="140.8">G24</text>
<text x="133.2" y="139">G25</text>
<text x="139.3" y="143.3">G23</text>
<text x="139.3" y="141.5">G24</text>
<text x="139.3" y="139.8">G25</text>
<text x="143.9" y="143.3">C23</text>
<text x="143.9" y="141.5">C24</text>
<text x="143.9" y="139.8">C25</text>
<text x="149.9" y="142.5">C23</text>
<text x="149.9" y="140.8">C24</text>
<text x="149.9" y="139">C25</text>
<text x="179.6" y="142.5">1</text>
<text x="133.2" y="149.6">G19</text>
<text x="133.2" y="147.9">G20</text>
<text x="133.2" y="146.1">G21</text>
<text x="133.2" y="144.3">G22</text>
<text x="139.3" y="148.6">G20</text>
<text x="139.3" y="146.9">G21</text>
<text x="139.3" y="145.1">G22</text>
<text x="143.9" y="148.6">C20</text>
<text x="143.9" y="146.9">C21</text>
<text x="143.9" y="145.1">C22</text>
<text x="149.9" y="149.6">C19</text>
<text x="149.9" y="147.9">C20</text>
<text x="149.9" y="146.1">C21</text>
<text x="149.9" y="144.3">C22</text>
<text x="179.6" y="144.3">2</text>
<text x="179.6" y="146.1">3</text>
<text x="179.6" y="147.9">4</text>
<text x="133.2" y="155">G16</text>
<text x="133.2" y="153.2">G17</text>
<text x="133.2" y="151.4">G18</text>
<text x="139.3" y="155.8">G16</text>
<text x="139.3" y="154">G17</text>
<text x="139.3" y="152.2">G18</text>
<text x="139.3" y="150.4">G19</text>
<text x="143.9" y="155.7">C16</text>
<text x="143.9" y="154">C17</text>
<text x="143.9" y="152.2">C18</text>
<text x="143.9" y="150.4">C19</text>
<text x="149.9" y="155">C16</text>
<text x="149.9" y="153.2">C17</text>
<text x="149.9" y="151.4">C18</text>
<text x="133.2" y="160.3">G13</text>
<text x="133.2" y="158.5">G14</text>
<text x="133.2" y="156.8">G15</text>
<text x="139.3" y="161.1">G13</text>
<text x="139.3" y="159.3">G14</text>
<text x="139.3" y="157.5">G15</text>
<text x="143.9" y="161.1">C13</text>
<text x="143.9" y="159.3">C14</text>
<text x="143.9" y="157.5">C15</text>
<text x="149.9" y="160.3">C13</text>
<text x="149.9" y="158.5">C14</text>
<text x="149.9" y="156.8">C15</text>
<text x="133.2" y="165.6">G10</text>
<text x="133.2" y="162.1">G12</text>
<text x="133.3" y="163.9">G11</text>
<text x="134" y="167.4">G9</text>
<text x="139.3" y="166.4">G10</text>
<text x="139.3" y="164.6">G11</text>
<text x="139.3" y="162.9">G12</text>
<text x="143.9" y="166.4">C10</text>
<text x="143.9" y="162.9">C12</text>
<text x="144" y="164.6">C11</text>
<text x="149.9" y="167.4">C9</text>
<text x="149.9" y="165.6">C10</text>
<text x="149.9" y="163.9">C11</text>
<text x="149.9" y="162.1">C12</text>
<text x="134" y="172.7">G6</text>
<text x="134" y="171">G7</text>
<text x="134" y="169.2">G8</text>
<text x="139.3" y="173.5">G6</text>
<text x="139.3" y="171.8">G7</text>
<text x="139.3" y="170">G8</text>
<text x="139.3" y="168.2">G9</text>
<text x="144.7" y="173.5">C6</text>
<text x="144.7" y="171.7">C7</text>
<text x="144.7" y="170">C8</text>
<text x="144.7" y="168.2">C9</text>
<text x="149.9" y="172.7">C6</text>
<text x="149.9" y="171">C7</text>
<text x="149.9" y="169.2">C8</text>
<text x="134" y="179.9">G2</text>
<text x="134" y="178.1">G3</text>
<text x="134" y="176.3">G4</text>
<text x="134" y="174.5">G5</text>
<text x="139.3" y="178.9">G3</text>
<text x="139.3" y="177.1">G4</text>
<text x="139.3" y="175.3">G5</text>
<text x="144.7" y="178.9">C3</text>
<text x="144.7" y="177.1">C4</text>
<text x="144.7" y="175.3">C5</text>
<text x="149.9" y="179.9">C2</text>
<text x="149.9" y="178.1">C3</text>
<text x="149.9" y="176.3">C4</text>
<text x="149.9" y="174.5">C5</text>
<text x="134" y="181.6">G1</text>
<text x="139.3" y="182.4">G1</text>
<text x="139.3" y="180.6">G2</text>
<text x="144.7" y="182.4">C1</text>
<text x="144.7" y="180.6">C2</text>
<text x="149.9" y="181.6">C1</text>
</g>
</svg>
